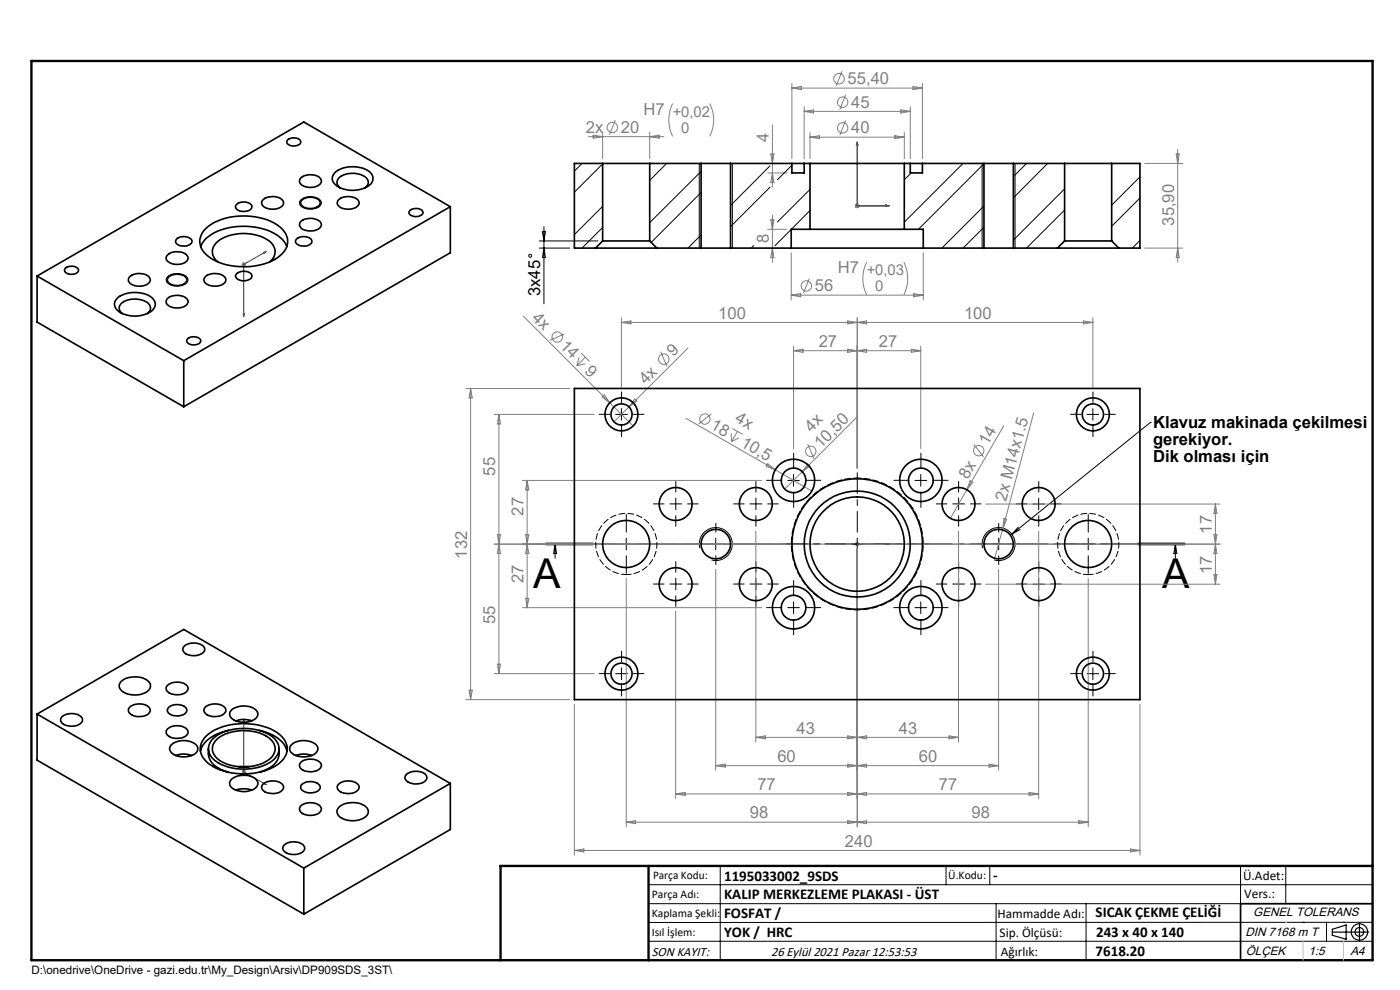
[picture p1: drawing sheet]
<svg xmlns="http://www.w3.org/2000/svg" width="297mm" height="210mm" viewBox="0 0 297 210" stroke-linecap="round" stroke-linejoin="round" font-family="sans-serif">
<g fill="none" stroke="#808080" stroke-width=".21">
<path d="M168 17.7v16M168 18.7h27.7M168 18.7l2-.4v.7zM178.6 15.1l-1.2 3.2M193.7 18.3l2 .4-2 .3zM195.7 17.7v16M124.8 29h16M125.8 28.7l2 .3-2 .3zM127.8 28v5.7M130.5 25.5l-1.2 3.1M137.8 28v5.7M137.8 29l2-.3v.6z"/>
<path d="M142.7 22a7.8 7.8 0 0 0 0 6.9M150.6 22a7.6 7.6 0 0 1 0 6.9M162.8 36.7h4.2M163.5 32.7h.7l-.3 2zM163.9 26.6v13.1M163.9 36.7l.3 2h-.7zM170.6 22.6v11.1M170.6 23.6h22.5M170.6 23.6l2-.3v.7zM171.8 28.1v5.6M171.8 29.1h20M171.8 29.1l2-.3v.6z"/>
<path d="M179.4 20.1l-1.2 3.1M179.4 25.6l-1.2 3.1M189.8 28.8l2 .3-2 .3zM191.1 23.3l2 .3-2 .4zM191.8 28.1v5.6M193.1 22.6v11.1M242.9 34.7h8M249.5 32.7h.7l-.4 2zM249.8 31.7v23.9M51.2 56.1h1M51.4 55.7l.7 .7M51.7 55.6v1"/>
<path d="M52.1 55.7l-.7 .7M162.8 48.6h4.1M163.5 46.6h.7l-.3 2zM163.9 52.6l.3 2h-.7zM163.9 45.6v10M167.9 53.6v10M171.7 59.1l-1.3 3.1M181.4 43.7h1M181.5 43.3l.7 .7M181.9 43.1v1.1M182.2 43.3l-.7 .7M183.9 55.6a7.8 7.8 0 0 0 0 6.9"/>
<path d="M191.7 55.6a7.8 7.8 0 0 1 0 6.9M195.9 53.6v10M242.9 52.6h8M249.8 52.6l.4 2h-.7zM111 67.1l18.4 18.3M119.8 70.8l-3.1 1.4M122.8 75.8l-.4 1.8M123.3 74.9l1.8 1.8M124.1 77.2l-1.7 .4M124.2 75.8l-1.8 1.8M131.8 67.4v14.8M131.8 68.4h100"/>
<path d="M131.8 68.4l2-.3v.6zM140.2 74.6l1.3 3.1M145.9 73.8l-15.7 15.7M167.9 62.6h28M167.9 62.6l2-.3v.7zM168.3 73.4v21.8M168.3 74.4h27M168.3 74.4l2.1-.3v.6zM179.8 74.1l2.1 .3-2.1 .3zM179.8 68.1l4 .6v-.6l-4 .6zM181.9 67.4v31.9M181.9 74.4l1.9-.3v.6z"/>
<path d="M193.4 74.1l1.9 .3-1.9 .3zM193.9 62.3l2 .3-2 .4zM195.3 73.4v21.8M229.8 68.1l2 .3-2 .3zM231.8 67.4v14.8M98.8 82.4h22.1M99.8 82.4v66M99.8 82.4l.4 2h-.7zM104.8 87.9h21.3M105.8 87.9v55M105.8 87.9l.4 2h-.7zM127.7 84.2l.5-.4 1.2 1.6z"/>
<path d="M129.4 85.4l4.9 5M134.6 84.7l.5 .4-1.7 1.2zM145.6 88.8l18.9 10.9M150.9 87.8l-2.7 2.1M155.1 91.9l.1 1.8M155.4 90.9l2.2 1.2M156.5 91.5l-1.3 2.2M156.8 92.9l-1.6 .8M162.9 98.4l1.6 1.3-1.9-.8zM164.5 99.7l7.7 4.5M171.3 94.2l1.4 3.1M171.4 98.4l.4 .5-1.6 1.1z"/>
<path d="M181.9 88.4l-11.7 11.6M206.6 94.3l2.1 2.6M212.9 90.3l-11.3 19.7M219.3 87.6l-6.5 24.4M104.8 115.4h76M105.5 113.4h.7l-.4 2zM105.8 115.4l.4 2h-.7zM110.8 101.9h50.8M111.5 113.4h.7l-.4 2zM111.8 115.4l.4 2h-.7zM111.8 101.9v27M111.8 101.9l.4 2h-.7z"/>
<path d="M160.3 112.7v44.7M170.2 100l-3.7 3.7M181.4 115.4h1M181.5 115.1l.7 .7M181.9 116.4v59M181.9 114.9v1M182.2 115.1l-.7 .7M182.8 115.4h76M203.3 112.7v44.7M205.8 102l.6 .3-1.3 1.6zM209.1 106.9h49.7M212.8 112l-1.9 6.8"/>
<path d="M213 110l.6 .2-.8 1.8zM220.3 112.7v56.7M257.5 113.4h.7l-.4 2zM257.8 115.4l.4 2h-.7zM257.8 106.9v17M257.8 106.9l.4 2h-.7zM110.8 128.9h50.8M111.5 126.9h.7l-.4 2zM132.9 122.7v52.7M143.3 129.6v39.8M151.8 120.8v42.6M209.1 123.9h49.7"/>
<path d="M211.8 120.8v42.6M230.9 122.7v52.7M257.5 121.9h.7l-.4 2zM98.8 148.4h22.1M99.5 146.4h.7l-.4 2zM104.8 142.9h21.3M105.5 140.9h.7l-.4 2zM121.8 149.4v32M160.3 156.4h43M160.3 156.4l2-.3v.6zM179.8 156.1l4 .6v-.6l-4 .6zM201.3 156.1l2 .3-2 .3z"/>
<path d="M241.8 149.4v32M51.2 163.7h1M51.4 163.4l.7 .7M51.7 163.2v1M52.1 163.4l-.7 .7M132.9 174.4h98M132.9 174.4l1.9-.3v.6zM143.3 168.4h77M143.3 168.4l2-.3v.6zM151.8 162.4h60M151.8 162.4l2-.3v.6zM179.8 162.1l4 .6v-.6l-4 .6z"/>
<path d="M179.8 168.1l4 .6v-.6l-4 .6zM179.8 174.1l4 .6v-.6l-4 .6zM209.8 162.1l2 .3-2 .3zM218.3 168.1l2 .3-2 .3zM228.8 174.1l2.1 .3-2.1 .3zM121.8 180.4h120M121.8 180.4l2.1-.3v.6zM239.9 180.1l1.9 .3-1.9 .3z"/>
<circle cx="178" cy="16.7" r="1.11"/>
<circle cx="129.9" cy="27" r="1.11"/>
<circle cx="178.8" cy="27.1" r="1.12"/>
<circle cx="178.8" cy="21.7" r="1.11"/>
<circle cx="118.2" cy="71.5" r="1.1"/>
<circle cx="140.8" cy="76.2" r="1.1"/>
<circle cx="171.1" cy="60.7" r="1.09"/>
<circle cx="149.5" cy="88.9" r="1.11"/>
<circle cx="172" cy="95.7" r="1.1"/>
<circle cx="207.6" cy="95.6" r="1.11"/>
</g>
<g fill="none" stroke="#000" stroke-width=".21">
<path d="M148.3 34.7v17.9M155.4 34.7v17.9M208.4 34.7v17.9M215.3 34.7v17.9M35.6 58.7a3 3 0 0 1 4.3 .4 1.27 1.27 0 0 1-1.2 1.4 3.1 3.1 0 0 1-3.4-.7 .85 .85 0 0 1 .3-1.1zM63.9 42.4a3.2 3.2 0 0 1 4.1 .1 1.29 1.29 0 0 1-1.4 1.8 2.89 2.89 0 0 1-3-.9 .85 .85 0 0 1 .3-1zM114.4 51.1h12.5M114.4 52.6h6.5M115.1 49.1h.6l-.3 2zM115.4 48.1v16.3M115.4 52.6l.3 2h-.6zM130.6 87.9h2.5"/>
<path d="M131.8 86.7v2.4M230.6 87.9h2.5M231.8 86.7v2.4M244 89.6h.1M244 89.6l-29.3 23.7M115.8 115.6h10zM115.8 115.4h10M115.8 115.2h10M117.8 115.4l.3 2h-.7zM117.8 115.4v3M131.6 115.4h2.5M132.9 114.2v2.5"/>
<path d="M148.4 116.3a3.5 3.5 0 0 1 3.1-4.4 3.5 3.5 0 0 1 3.8 3.8 3.5 3.5 0 0 1-4.3 3.1M150.6 115.4h2.5M151.8 114.2v2.5M167.1 101.9h2.5M168.3 100.6v2.5M180.6 115.4h2.5M181.9 114.2v2.5M194.1 101.9h2.5M195.3 100.6v2.5M208.5 116.3a3.5 3.5 0 0 1 3-4.4 3.5 3.5 0 0 1 3.8 3.8 3.5 3.5 0 0 1-4.4 3.1M216 111.8l-1.3 1.5M216.4 112.3l-1.7 1"/>
<path d="M219.1 106.9h2.5M220.3 105.6v2.6M229.6 115.4h2.5M230.9 114.2v2.5M241.4 115.4h10M241.4 115.2h10M241.4 115.6h10M249.3 115.4v3M249.3 115.4l.4 2h-.7zM167.1 128.9h2.5M168.3 127.7v2.5M194.1 128.9h2.5"/>
<path d="M195.3 127.7v2.5M219.1 123.9h2.5M220.3 122.7v2.5M130.6 142.9h2.5M131.8 141.7v2.5M230.6 142.9h2.5M231.8 141.7v2.5M137.6 187.7h153.6M137.6 191.7h153.6M137.6 199.7h153.6M152.8 183.7v20M200.7 183.7v4"/>
<path d="M210 183.7v4M211.3 191.7v12M230.4 191.7v12M263.2 183.7v20M272.8 183.7v8M276.4 195.6h.1M281.4 195.6v4.1M285 195.6h.1M291.2 195.6l-153.6 .1"/>
<circle cx="112.5" cy="54.2" r=".31"/>
</g>
<g fill="none" stroke="#000" stroke-width=".25">
<path d="M282.6 197.7h7.8M282.6 197.1l3-.9v3l-3-.8zM288.4 195.8v3.8M106.2 203.7h185"/>
<circle cx="288.4" cy="197.7" r="1.74"/>
<circle cx="288.4" cy="197.7" r=".93"/>
</g>
<g fill="none" stroke="#00f" stroke-width=".21">
<path d="M181.9 30.1v13.6h6.7M181.9 30.1l.1 .7h-.3zM56 53.5l.5-.2-.5 .5zM56.5 53.3l-4.8 2.8v11M187.9 43.5l.7 .2-.7 .1zM51.6 66.7l.2-.2-.1 .6zM181.7 115.4h.3zM181.9 115.4h.1M181.9 115.4h6.7M188.6 115.4h-.7h.7M51.7 152.7v11l4.8 2.8M51.7 152.7l.1 .6-.2-.2z"/>
<path d="M56 166.1l.5 .4-.5-.2z"/>
</g>
<g fill="none" stroke="#000" stroke-width=".21" stroke-dasharray="15.2 1.3 1.3 1.3">
<path d="M129.4 87.9h-2.3M131.9 85.4v-2.3M131.9 90.4v2.2M134.4 87.9h2.2M168.4 99.4v-3.3M195.4 99.4v-3.3M229.4 87.9h-2.3M231.9 85.4v-2.3M231.9 90.4v2.2M234.4 87.9h2.2M130.4 115.4h-3.8M132.9 112.9v-3.8"/>
<path d="M132.9 117.9v3.7M135.4 115.4h3.7M140.9 106.9h-2.3M143.4 106.9v-1.3M143.4 106.9h-1.3M143.4 106.9v1.2M143.4 106.9h1.2M143.4 104.4v-2.3M143.4 109.4v2.2M145.9 106.9h2.2M149.4 115.4h-1.9M151.9 112.9v-1.9"/>
<path d="M151.9 117.9v1.9M154.4 115.4h1.8M157.9 106.9h-2.3M160.4 106.9v-1.3M160.4 106.9h-1.3M160.4 106.9v1.2M160.4 106.9h1.2M160.4 104.4v-2.3M160.4 109.4v2.2M162.9 106.9h2.2M165.9 101.9h-3.3M168.4 104.4v3.2"/>
<path d="M170.9 101.9h3.2M192.9 101.9h-3.3M195.4 104.4v3.2M197.9 101.9h3.2M200.9 106.9h-2.3M203.4 106.9v-1.3M203.4 106.9h-1.3M203.4 106.9v1.2M203.4 106.9h1.2M203.4 104.4v-2.3M203.4 109.4v2.2M205.9 106.9h2.2"/>
<path d="M209.4 115.4h-1.9M211.9 115.4v-1.3M211.9 115.4h-1.3M211.9 115.4v1.2M211.9 115.4h1.2M211.9 112.9v-1.9M211.9 117.9v1.9M214.4 115.4h1.8M217.9 106.9h-2.3M220.4 104.4v-2.3M220.4 109.4v2.2M222.9 106.9h2.2"/>
<path d="M228.4 115.4h-3.8M230.9 112.9v-3.8M230.9 117.9v3.7M233.4 115.4h3.7M140.9 123.9h-2.3M143.4 123.9v-1.3M143.4 123.9h-1.3M143.4 123.9v1.2M143.4 123.9h1.2M143.4 121.4v-2.3M143.4 126.4v2.2M145.9 123.9h2.2"/>
<path d="M157.9 123.9h-2.3M160.4 123.9v-1.3M160.4 123.9h-1.3M160.4 123.9v1.2M160.4 123.9h1.2M160.4 121.4v-2.3M160.4 126.4v2.2M162.9 123.9h2.2M165.9 128.9h-3.3M168.4 126.4v-3.3M168.4 131.4v3.2M170.9 128.9h3.2"/>
<path d="M192.9 128.9h-3.3M195.4 126.4v-3.3M195.4 131.4v3.2M197.9 128.9h3.2M200.9 123.9h-2.3M203.4 123.9v-1.3M203.4 123.9h-1.3M203.4 123.9v1.2M203.4 123.9h1.2M203.4 121.4v-2.3M203.4 126.4v2.2M205.9 123.9h2.2"/>
<path d="M217.9 123.9h-2.3M220.4 121.4v-2.3M220.4 126.4v2.2M222.9 123.9h2.2M129.4 142.9h-2.3M131.9 140.4v-2.3M131.9 145.4v2.2M134.4 142.9h2.2M229.4 142.9h-2.3M231.9 140.4v-2.3M231.9 145.4v2.2M234.4 142.9h2.2"/>
</g>
<path d="M179.4 115.4h-12.6M181.9 112.9v-12.6M181.9 117.9v12.6M184.4 115.4h12.6" fill="none" stroke="#000" stroke-width=".21" stroke-dasharray="15.2 1.3 1.3 1.3" stroke-dashoffset="10.8"/>
<path d="M251.4 115.4h-135.6" fill="none" stroke="#000" stroke-width=".21" stroke-dasharray="6.3 1.3 1.3 1.3" stroke-dashoffset="1.4"/>
<path d="M291.2 191.7h-28v12" fill="none" stroke="#000" stroke-width=".35"/>
<path d="M6.7 12.9h284.5v190.8h-284.5zM137.6 183.7v20M291.2 183.7h-185v20" fill="none" stroke="#000" stroke-width=".5"/>
<path d="M276.4 199.7v4M285 199.7v4" fill="none" stroke="#c0c0c0" stroke-width=".21"/>
<path d="M272.8 195.6h.1" fill="none" stroke="#c0c0c0" stroke-width=".25"/>
<g fill="#00f">
<path d="M187.9 115.4h.7zM181.7 115.4h.3z"/>
<path d="M187.9 43.5l.7 .2-.7 .1zM181.9 30.1l.1 .7h-.3zM187.9 43.5l.7 .2-.7 .1zM181.9 30.1l.1 .7h-.3z"/>
<path d="M56 166.1l.5 .4-.5-.2zM51.7 152.7l.1 .6-.2-.2zM56 53.5v.3l.5-.5zM51.6 66.7l.1 .4 .1-.6z"/>
</g>
<g fill="none" stroke="#000" stroke-width=".35">
<path d="M61 29.7a1.96 1.96 0 0 1 2.8 .3 1.58 1.58 0 0 1-2.3 .8l-.3-.1a.61 .61 0 0 1-.2-1zM63.9 37.7a3.3 3.3 0 0 1 4.2 .3 1.17 1.17 0 0 1-1.2 1.6 3.1 3.1 0 0 1-3.3-.9 1.02 1.02 0 0 1 .3-1zM71 36.7a6.2 6.2 0 0 1 7.7 .1 1.87 1.87 0 0 1-1.1 2.9 6.2 6.2 0 0 1-6.5-.6 1.6 1.6 0 0 1-.1-2.4zM72.1 39.9a1.52 1.52 0 0 1-.5-1.7 1.52 1.52 0 0 1 1.3-1.1 5 5 0 0 1 4.9 .7 1.32 1.32 0 0 1-.3 2.1M127.8 34.7h10M127.8 34.7h-6v17.9h4.5M127.8 34.7v16.4M137.8 34.7h10.9M137.8 34.7v16.4M148.7 34.7h6.3M148.7 34.7v17.9M155 34.7h13"/>
<path d="M155 34.7v17.9M168 34.7h2.6M168 34.7v2h2.6v-2M170.6 34.7h1.2M171.8 34.7h20M171.8 34.7v13.9M191.8 34.7h1.3M191.8 34.7v13.9M193.1 34.7h2.6M193.1 34.7v2h2.6v-2M195.7 34.7h13M208.7 34.7h6.3"/>
<path d="M208.7 34.7v17.9M215 34.7h10.8M215 34.7v17.9M225.8 34.7h10M225.8 34.7v16.4M235.8 34.7h6v17.9h-4.5M235.8 34.7v16.4M7.9 58.6v9.7l31.1 18M7.9 58.6l31.1 17.9M13.7 57.1a2.04 2.04 0 0 1 2.9-.1 .91 .91 0 0 1-.3 1 .91 .91 0 0 1-.9 .2l-1.1-.1a.82 .82 0 0 1-.6-1zM27.6 58.6a3.2 3.2 0 0 1 4.2 .3 1.39 1.39 0 0 1-1.6 1.8 2.81 2.81 0 0 1-2.9-1 .96 .96 0 0 1 .3-1.1zM35.4 54.2a3.1 3.1 0 0 1 4.4 .1 1.18 1.18 0 0 1-1.1 1.6 3.1 3.1 0 0 1-3.4-.8z"/>
<path d="M35.7 58.8a2.83 2.83 0 0 1 3.8 .2 1.15 1.15 0 0 1-1.2 1.5 2.39 2.39 0 0 1-2.8-.9zM37.5 50.7a2.33 2.33 0 0 1 3.2 .2 1.31 1.31 0 0 1-1.8 1.3l-1.1-.2a.73 .73 0 0 1-.5-.6 .73 .73 0 0 1 .2-.7zM42.6 52.3a7.1 7.1 0 0 1 5.2-3.8 13.9 13.9 0 0 1 11.5 1.8 4.5 4.5 0 0 1 1.6 2M43.6 58.6a3.3 3.3 0 0 1 4.2 .3 1.06 1.06 0 0 1-.7 1.5 3.1 3.1 0 0 1-3.8-.7 .88 .88 0 0 1 .3-1.1zM43.7 48.5a12.8 12.8 0 0 1 10.4-2.5 8.9 8.9 0 0 1 6.5 3.6 3.8 3.8 0 0 1-1.7 5 14.2 14.2 0 0 1-14.6-.1 3.7 3.7 0 0 1-.6-6zM46.2 55.6a2.71 2.71 0 0 1 .5-4.8 9.9 9.9 0 0 1 10.8 .7 2.61 2.61 0 0 1-.3 4.1M50.2 43.3a2.38 2.38 0 0 1 3.2 .3v.2a1.68 1.68 0 0 1-2.1 1l-1-.4a.71 .71 0 0 1-.1-1.1zM50.2 58a2.38 2.38 0 0 1 3.2 .3v.2a1.82 1.82 0 0 1-2.5 .9l-.6-.3a.68 .68 0 0 1-.1-1.1zM55.9 42.3a3.3 3.3 0 0 1 4.1 .3 1.17 1.17 0 0 1-1.1 1.6 3.1 3.1 0 0 1-3.3-.9 .88 .88 0 0 1 .3-1zM62.9 50.7a2.32 2.32 0 0 1 3.2 .2 1.31 1.31 0 0 1-1.7 1.3 1.24 1.24 0 0 1-1.6-1.3zM63.9 46.9a3.3 3.3 0 0 1 4.2 .3 1.17 1.17 0 0 1-1.2 1.7 3.1 3.1 0 0 1-3.3-.9v-.6zM64 42.5a2.83 2.83 0 0 1 3.8 .2 1.04 1.04 0 0 1-.8 1.4 2.64 2.64 0 0 1-3.2-.8v-.6z"/>
<path d="M71.7 42.5a3.2 3.2 0 0 1 4.4 .1 1.39 1.39 0 0 1-1.6 1.7 2.81 2.81 0 0 1-2.9-1zM87 44.7a1.88 1.88 0 0 1 2.7 .3 1.74 1.74 0 0 1-2.8 .5 .56 .56 0 0 1 .1-.8zM95.5 43.8v9.8l-56.5 32.7M95.5 43.8l-56.5 32.7M95.5 43.8l-31-17.9-56.6 32.7M126.3 52.6h13M127.8 51.1h10M127.8 51.1l-1.5 1.5M137.8 51.1l1.5 1.5M139.3 52.6h9.4M148.7 52.6h6.3M155 52.6h12.9"/>
<path d="M167.9 52.6h28M171.8 48.6h20M171.8 48.6h-3.9v4M191.8 48.6h4.1v4M195.9 52.6h12.8M208.7 52.6h6.3M215 52.6h9.3M224.3 52.6h13M225.8 51.1h10M225.8 51.1l-1.5 1.5M235.8 51.1l1.5 1.5M24.8 63.4a6.2 6.2 0 0 1 7.7 0 1.84 1.84 0 0 1-1.1 3 6.3 6.3 0 0 1-6.5-.6l-.3-.3a1.55 1.55 0 0 1 .2-2.1z"/>
<path d="M25.9 66.5a1.43 1.43 0 0 1-.6-1.3 1.43 1.43 0 0 1 .9-1.2 4.9 4.9 0 0 1 5.3 .4 1.34 1.34 0 0 1-.2 2.1M35.6 63.2a3 3 0 0 1 4.3 .6 1.84 1.84 0 0 1-2.2 1.5 2.13 2.13 0 0 1-2.5-1.3l.2-.5zM39 76.5v9.8M39.8 71.9a1.92 1.92 0 0 1 2.8 .3 1.46 1.46 0 0 1-2 .9l-.3-.1a.69 .69 0 0 1-.6-.4 .69 .69 0 0 1 .1-.7zM121.8 82.4h120v66h-120zM39.2 136.9a3.3 3.3 0 0 1 4.2 .5 1.1 1.1 0 0 1-.9 1.4 2.94 2.94 0 0 1-3.7-.8 .98 .98 0 0 1 .4-1.1zM7.9 151.5l56.6 32.6M7.9 151.5l31.1-18 56.5 32.7M7.9 151.5v9.7l56.6 32.7M13.1 152.1a3.2 3.2 0 0 1 4.3 .2 1.5 1.5 0 0 1-1.7 1.7 2.35 2.35 0 0 1-2.9-1.3zM25.5 144.7a4.6 4.6 0 0 1 6.2 .1 1.57 1.57 0 0 1-1.3 2.3 4.4 4.4 0 0 1-5-1.1 1.25 1.25 0 0 1 .1-1.3zM27.7 149.9a3.5 3.5 0 0 1 3.9 .1 1.2 1.2 0 0 1 0 1.3 1.2 1.2 0 0 1-1.1 .6 2.82 2.82 0 0 1-3.2-1 .91 .91 0 0 1 .4-1z"/>
<path d="M35.5 154.7a3.1 3.1 0 0 1 4.3 .2 1.23 1.23 0 0 1-1.2 1.6 2.85 2.85 0 0 1-3.3-1v-.5zM35.7 145.2a3.2 3.2 0 0 1 4.1 .5 1.27 1.27 0 0 1-1.2 1.6 2.99 2.99 0 0 1-3.3-1 .88 .88 0 0 1 .4-1.1zM35.9 150a2.89 2.89 0 0 1 3.6 .2 1.09 1.09 0 0 1-1.1 1.6 2.29 2.29 0 0 1-2.9-1.1zM36.3 158a4.1 4.1 0 0 1 5.5 .2 1.54 1.54 0 0 1-1.4 2.2 3.8 3.8 0 0 1-4.3-1.2 .99 .99 0 0 1 .2-1.2zM43.5 150.1a3.1 3.1 0 0 1 4.3 .2 1.5 1.5 0 0 1-1.7 1.7 2.35 2.35 0 0 1-2.8-1.4zM43.7 156.1a12.7 12.7 0 0 1 10.6-2.4 8.5 8.5 0 0 1 6.3 3.7 3.6 3.6 0 0 1-1.4 4.6 13.8 13.8 0 0 1-14.6 .2 3.8 3.8 0 0 1-1.9-4.6zM44.2 158.8a4 4 0 0 0 2.8 4.5l1.4 .5M44.9 156.9a10.1 10.1 0 0 1 9.3-2.1 6.5 6.5 0 0 1 4.8 3.1 3.2 3.2 0 0 1-2 4 11.3 11.3 0 0 1-11.6-.8 2.9 2.9 0 0 1-.5-4.2zM45.7 157.1a9.3 9.3 0 0 1 8.8-1.8 5.2 5.2 0 0 1 3.7 2.8 2.89 2.89 0 0 1-1.6 3.4 9.9 9.9 0 0 1-10.4-.5 2.56 2.56 0 0 1-.5-3.9zM48.4 154.9a7.8 7.8 0 0 0-5.7 3.8l-.2 .7M49 150.7a4.1 4.1 0 0 1 5.5 .2 1.35 1.35 0 0 1-1 2 4 4 0 0 1-4.7-1 1.08 1.08 0 0 1 .2-1.2zM50 152.9a4.7 4.7 0 0 1 3.4 0"/>
<path d="M55 154.9a7.9 7.9 0 0 1 5.6 3.6l.3 .9M59.2 158.8a4 4 0 0 1-2.8 4.5l-1.4 .5M61.8 158a4.1 4.1 0 0 1 5.5 .2 1.58 1.58 0 0 1-1.5 2.2 3.8 3.8 0 0 1-4.3-1.2 1.08 1.08 0 0 1 .3-1.2zM37.3 160.3a4.7 4.7 0 0 1 3.4 0M49 165.4a4.3 4.3 0 0 1 5.3-.1 1.33 1.33 0 0 1-.8 2.3 4.4 4.4 0 0 1-4.5-.7 1.15 1.15 0 0 1 0-1.5zM50 167.6a5.2 5.2 0 0 1 3.4 0M50.6 162.6h2.2M56 166.2a3.3 3.3 0 0 1 4.1 .4 1.5 1.5 0 0 1-1.8 1.7 2.35 2.35 0 0 1-2.8-1.3zM60.2 179.3a3.1 3.1 0 0 1 4.4 .3 1.24 1.24 0 0 1-1.3 1.5 2.89 2.89 0 0 1-3.3-.9zM62.8 160.3a4.7 4.7 0 0 1 3.3 0M63.9 166.5a2.7 2.7 0 0 1 4 .3 1.38 1.38 0 0 1-1.6 1.4 2.1 2.1 0 0 1-2.5-1.2zM64 170.8a3.2 3.2 0 0 1 4.1 .5 1.44 1.44 0 0 1-1.7 1.6 2.55 2.55 0 0 1-2.8-1 .91 .91 0 0 1 .4-1.1z"/>
<path d="M64 161.6a3.3 3.3 0 0 1 4.1 .4 1.24 1.24 0 0 1-1.3 1.6 3.2 3.2 0 0 1-3.1-.7 .97 .97 0 0 1 .3-1.3zM71.8 166.4a3.1 3.1 0 0 1 4.3 .2 1.45 1.45 0 0 1-1.7 1.7 2.55 2.55 0 0 1-2.8-1.1v-.5zM72 171.1a4.7 4.7 0 0 1 5.9 .4 1.61 1.61 0 0 1-1.3 2.3 4.8 4.8 0 0 1-4.8-.8 1.26 1.26 0 0 1 .2-1.9zM86.4 164.1a3.2 3.2 0 0 1 4.1 .5 1.5 1.5 0 0 1-1.7 1.7 2.35 2.35 0 0 1-2.9-1.4zM95.5 166.2l-31 17.9M95.5 166.2v9.8l-31 17.9M64.5 184.1v9.8"/>
<circle cx="131.8" cy="87.9" r="3.5"/>
<circle cx="131.9" cy="87.9" r="2.26"/>
<circle cx="231.8" cy="87.9" r="2.26"/>
<circle cx="231.9" cy="87.9" r="3.5"/>
<circle cx="132.9" cy="115.4" r="5"/>
<circle cx="143.3" cy="106.9" r="3.5"/>
<circle cx="151.9" cy="115.4" r="3.1"/>
<circle cx="160.3" cy="106.9" r="3.5"/>
<circle cx="168.3" cy="101.9" r="2.61"/>
<circle cx="168.4" cy="101.9" r="4.5"/>
<circle cx="181.8" cy="115.4" r="10"/>
<circle cx="181.8" cy="115.4" r="13.8"/>
<circle cx="181.9" cy="115.4" r="11.2"/>
<circle cx="195.4" cy="101.9" r="2.62"/>
<circle cx="195.4" cy="101.9" r="4.5"/>
<circle cx="203.3" cy="106.9" r="3.5"/>
<circle cx="211.8" cy="115.4" r="3.1"/>
<circle cx="220.4" cy="106.9" r="3.5"/>
<circle cx="230.9" cy="115.4" r="5"/>
<circle cx="143.3" cy="123.9" r="3.5"/>
<circle cx="160.3" cy="123.9" r="3.5"/>
<circle cx="168.3" cy="128.9" r="2.62"/>
<circle cx="168.3" cy="128.9" r="4.5"/>
<circle cx="195.4" cy="128.9" r="2.63"/>
<circle cx="195.4" cy="128.9" r="4.5"/>
<circle cx="203.3" cy="123.9" r="3.5"/>
<circle cx="220.4" cy="123.9" r="3.5"/>
<circle cx="131.8" cy="142.9" r="3.5"/>
<circle cx="131.9" cy="142.9" r="2.26"/>
<circle cx="231.8" cy="142.9" r="2.26"/>
<circle cx="231.9" cy="142.9" r="3.5"/>
</g>
<path d="M181.9 101.4a14 14 0 0 1 12.3 20.6 14 14 0 0 1-24 1.2 14 14 0 0 1 10.3-21.7l1.4-.1" fill="none" stroke="#000" stroke-width=".21" stroke-dasharray="1.3 .6" stroke-dashoffset=".5"/>
<path d="M132.9 121.9a6.5 6.5 0 0 0 5.7-9.5 6.5 6.5 0 0 0-11-.8 6.5 6.5 0 0 0 4.3 10.2l1 .1M230.9 121.9a6.5 6.5 0 0 0 5.7-9.5 6.5 6.5 0 0 0-11-.8 6.5 6.5 0 0 0 4.3 10.2l1 .1" fill="none" stroke="#000" stroke-width=".21" stroke-dasharray="1.3 .6" stroke-dashoffset=".2"/>
<g fill="none" stroke="#000" stroke-width=".21">
<path d="M123.5 34.7l-1.7 1.6M127.8 34.8l-6 6M141.4 34.7l-3.6 3.6M148.7 36.4l-10.9 10.8M163.3 35.2l-8.3 8.4M163.4 39.7l-8.4 8.4M168 35.1l-3.1 3M193.3 36.7l-1.5 1.4M204.3 34.7l-12.5 12.4M208.7 34.7l-13.9 13.9M217.8 34.7l-2.8 2.8M222.2 34.7l-7.2 7.3"/>
<path d="M241.8 37.5l-6 6M127.8 48.3l-4.3 4.3M127.8 43.8l-6 6M148.7 49.8l-2.8 2.8M148.7 40.8l-10.6 10.6M159.9 52.1l-.5 .5M167.9 48.7l-3.5 3.4M171.8 40.2l-6.9 6.9M171.8 44.7l-3.9 3.9M208.7 43.7l-8.9 8.9M208.7 48.2l-4.4 4.4M225.8 40.1l-10.8 10.8"/>
<path d="M225.8 44.5l-8 8.1M241.8 51l-1.6 1.6M241.8 42l-6 6"/>
</g>
<g font-size="8.7">
<text x="113.1" y="124.8">A</text>
<text x="246.5" y="124.8">A</text>
</g>
<g font-size="3.5" fill="#808080">
<text x="179.8" y="17.9">55,40</text>
<text x="180.6" y="22.8">45</text>
<text x="124.3" y="28.2">2x</text>
<text x="131.7" y="28.2">20</text>
<text x="136.5" y="24.3">H7 +0,02</text>
<text x="180.6" y="28.3">40</text>
<text x="163.1" y="30.1" transform="rotate(-90 163.1 30.1)">4</text>
<text x="249.1" y="47.9" transform="rotate(-90 249.1 47.9)">35,90</text>
<text x="163.1" y="51.5" transform="rotate(-90 163.1 51.5)">8</text>
<text x="177.7" y="57.9">H7 +0,03</text>
<text x="172.9" y="61.8">56</text>
<text x="112.7" y="67.6" transform="rotate(45 112.7 67.6)">4x</text>
<text x="152.4" y="67.6">100</text>
<text x="204.5" y="67.6">100</text>
<text x="118.6" y="73.5" transform="rotate(45 118.6 73.5)">14</text>
<text x="142.9" y="75.8" transform="rotate(-45 142.9 75.8)">9</text>
<text x="173.7" y="73.6">27</text>
<text x="186.4" y="73.6">27</text>
<text x="123.9" y="78.8" transform="rotate(45 123.9 78.8)">9</text>
<text x="137" y="81.7" transform="rotate(-45 137 81.7)">4x</text>
<text x="155.8" y="89.3" transform="rotate(30 155.8 89.3)">4x</text>
<text x="150.5" y="90.8" transform="rotate(30 150.5 90.8)">18</text>
<text x="157" y="94.5" transform="rotate(30 157 94.5)">10,5</text>
<text x="172.1" y="91.8" transform="rotate(-45 172.1 91.8)">4x</text>
<text x="174.1" y="95.3" transform="rotate(-45 174.1 95.3)">10,50</text>
<text x="209.5" y="94.7" transform="rotate(-60 209.5 94.7)">14</text>
<text x="105.1" y="100.9" transform="rotate(-90 105.1 100.9)">55</text>
<text x="205.4" y="101.9" transform="rotate(-60 205.4 101.9)">8x</text>
<text x="213.5" y="106.4" transform="rotate(-75 213.5 106.4)">2x M14x1.5</text>
<text x="111.1" y="109.4" transform="rotate(-90 111.1 109.4)">27</text>
<text x="257.1" y="113.2" transform="rotate(-90 257.1 113.2)">17</text>
<text x="99.1" y="118.5" transform="rotate(-90 99.1 118.5)">132</text>
<text x="111.1" y="123.7" transform="rotate(-90 111.1 123.7)">27</text>
<text x="257.1" y="121.7" transform="rotate(-90 257.1 121.7)">17</text>
<text x="105.1" y="132.3" transform="rotate(-90 105.1 132.3)">55</text>
<text x="169" y="155.6">43</text>
<text x="190.7" y="155.6">43</text>
<text x="164.9" y="161.6">60</text>
<text x="194.9" y="161.6">60</text>
<text x="160.7" y="167.6">77</text>
<text x="199.2" y="167.6">77</text>
<text x="159.1" y="173.6">98</text>
<text x="206.1" y="173.6">98</text>
<text x="179.3" y="179.6">240</text>
</g>
<g font-size="3.5">
<text x="114.6" y="62.8" transform="rotate(-90 114.6 62.8)">3x45</text>
<text x="244.6" y="90.9">Klavuz makinada çekilmesi</text>
<text x="244.6" y="94.4">gerekiyor.</text>
<text x="244.6" y="97.9">Dik olması için</text>
</g>
<g font-size="3.2" fill="#808080">
<text x="144.5" y="28.2">0</text>
<text x="185.7" y="61.8">0</text>
</g>
<g font-size="3.2">
<text x="153.6" y="186.8">1195033002_9SDS</text>
<text x="153.6" y="190.8">KALIP MERKEZLEME PLAKASI - ÜST</text>
<text x="210.7" y="186.6">-</text>
<text x="153.6" y="194.8">FOSFAT /</text>
<text x="232.4" y="194.5">SICAK ÇEKME ÇELİĞİ</text>
<text x="153.6" y="198.8">YOK / HRC</text>
<text x="232.4" y="202.8">7618.20</text>
<text x="232.5" y="198.8">243 x 40 x 140</text>
</g>
<g font-size="2.8">
<text x="263.7" y="186.7">Ü.Adet:</text>
<text x="263.9" y="190.5">Vers.:</text>
<text x="211.6" y="194.8">Hammadde Adı:</text>
<text x="138.3" y="202.8">SON KAYIT:</text>
<text x="163.6" y="202.8">26 Eylül 2021 Pazar 12:53:53</text>
<text x="212.1" y="198.7">Sip. Ölçüsü:</text>
<text x="212.3" y="202.7">Ağırlık:</text>
</g>
<g font-size="2.6">
<text x="265.9" y="194.4">GENEL TOLERANS</text>
<text x="264.2" y="198.5">DIN 7168 m T</text>
<text x="264.3" y="202.6">ÖLÇEK</text>
<text x="277.6" y="202.6">1:5</text>
<text x="286.5" y="202.6">A4</text>
</g>
<g font-size="2.5">
<text x="138.3" y="190.5">Parça Adı:</text>
<text x="138.5" y="186.5">Parça Kodu:</text>
<text x="201.2" y="186.5">Ü.Kodu:</text>
<text x="138.3" y="194.5">Kaplama Şekli:</text>
<text x="138.3" y="198.6">Isıl İşlem:</text>
<text x="6.7" y="206.7">D:\onedrive\OneDrive - gazi.edu.tr\My_Design\Arsiv\DP909SDS_3ST\</text>
</g>
</svg>
